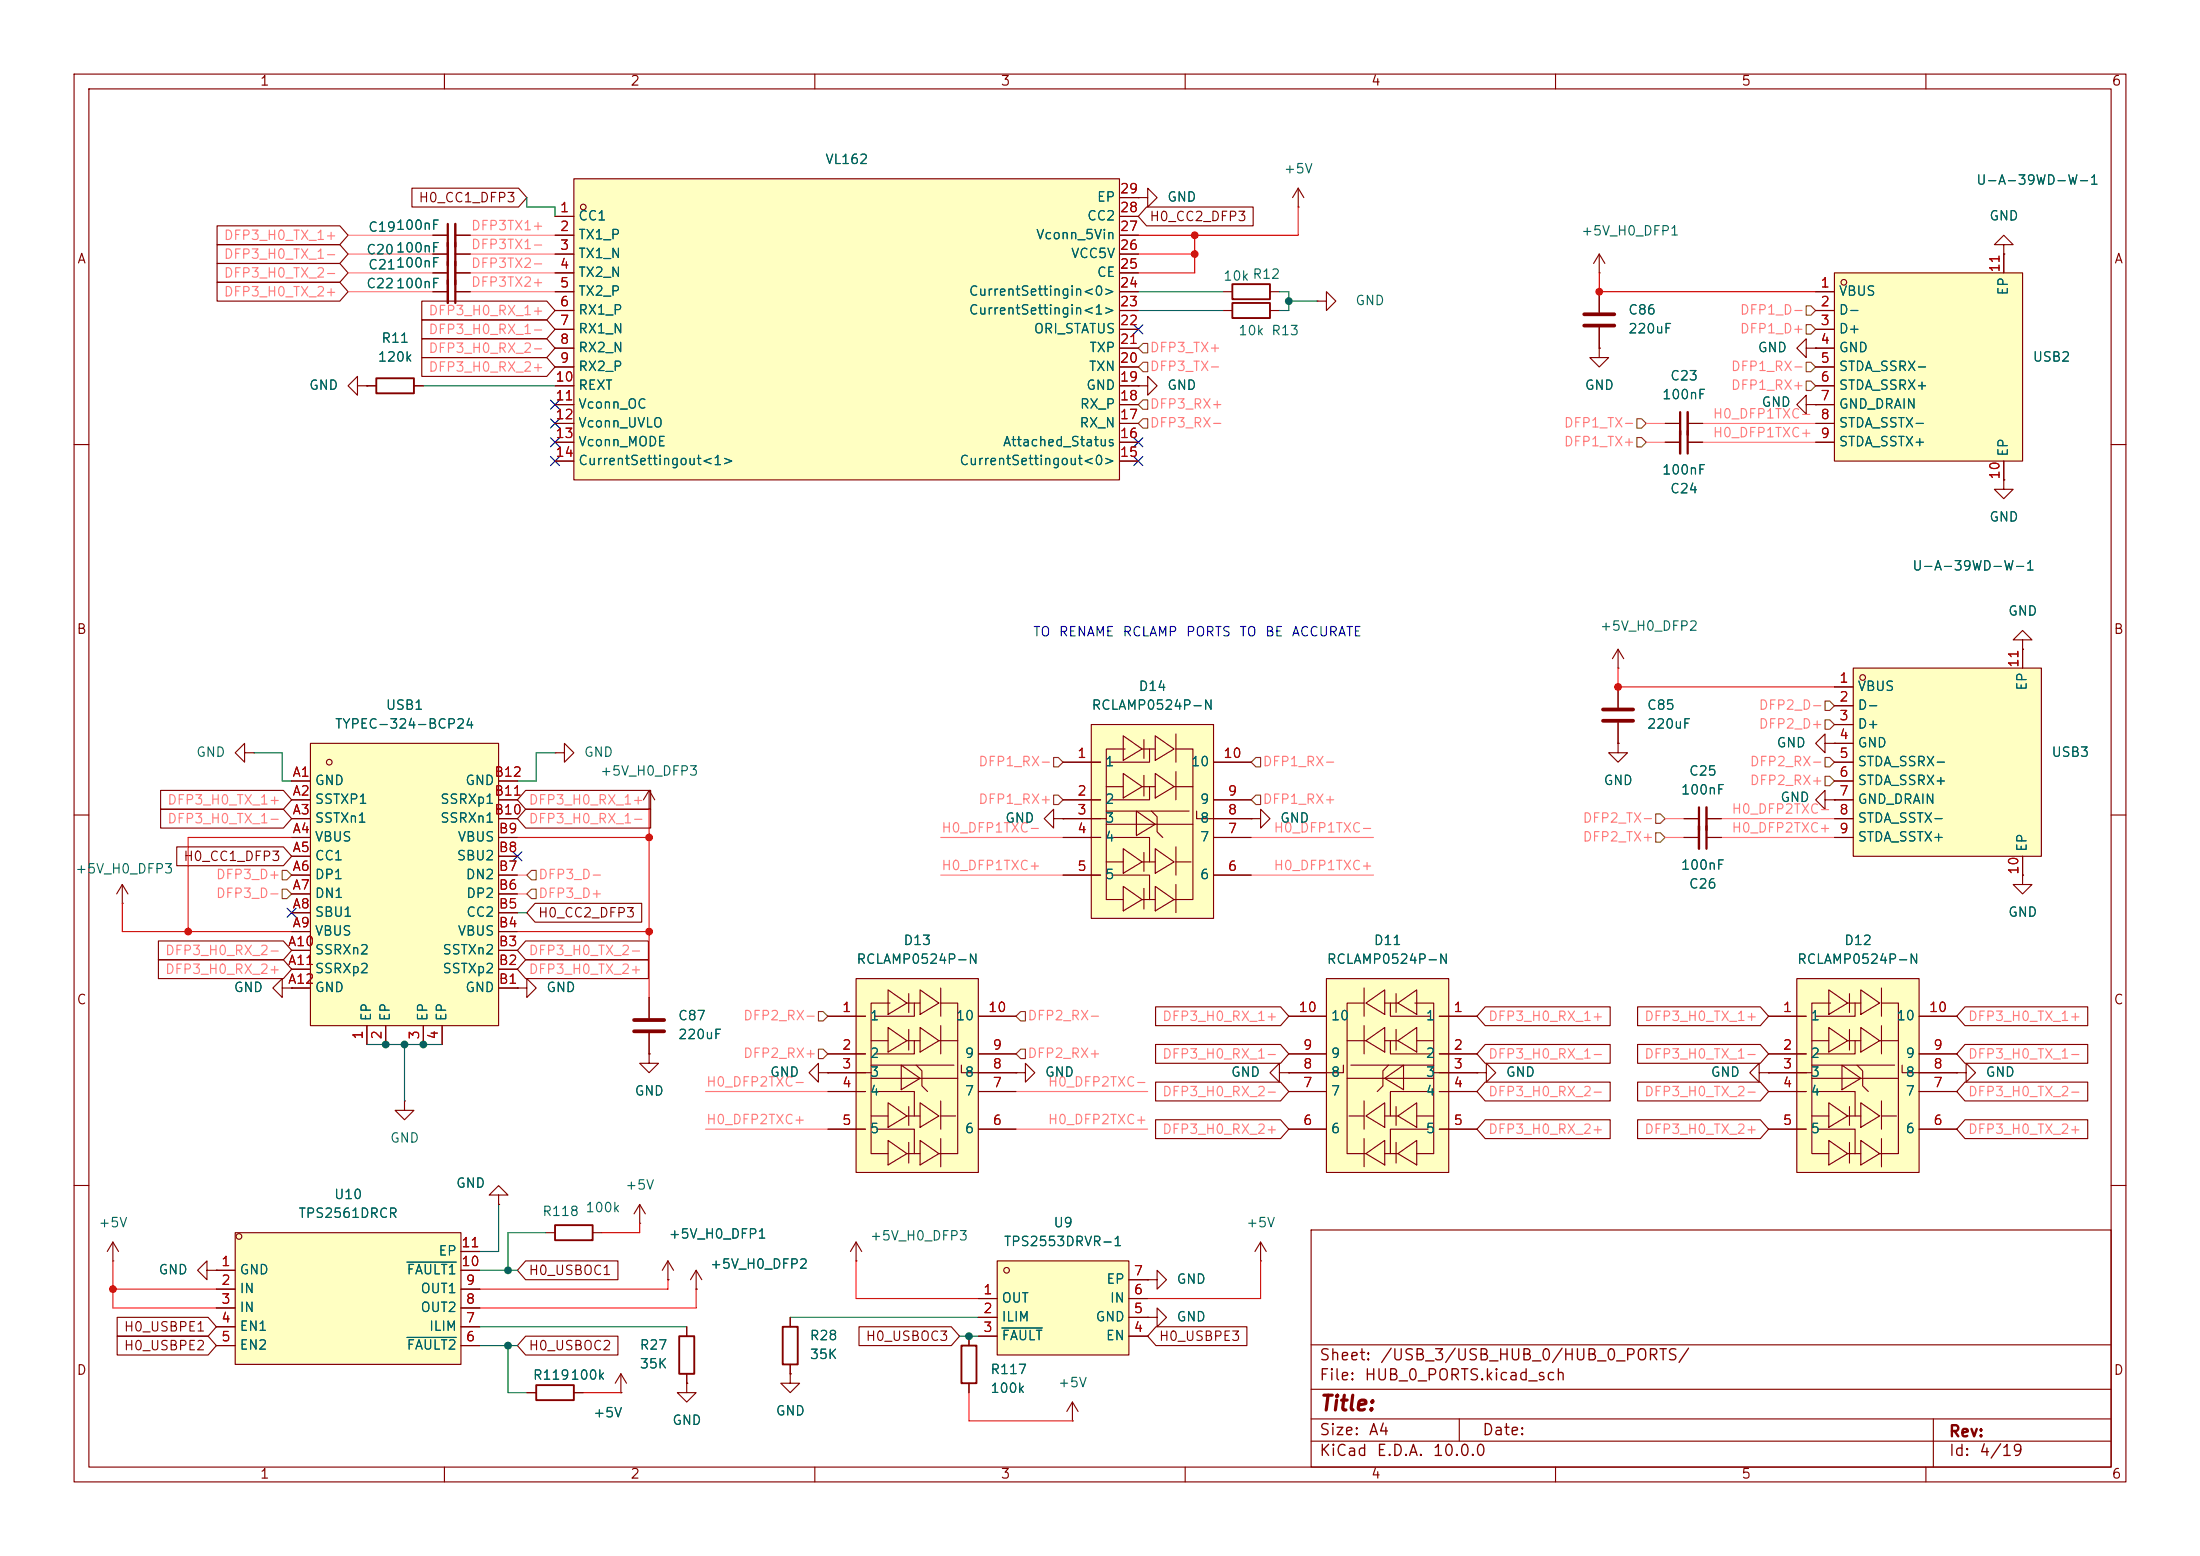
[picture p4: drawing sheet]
<svg xmlns="http://www.w3.org/2000/svg" width="297mm" height="210mm" viewBox="0 0 297 210" stroke-linecap="round" stroke-linejoin="round" font-family="sans-serif">
<g fill="none" stroke="#840000" stroke-width=".15">
<path d="M10 10h277v190h-277zM12 12h273v186h-273zM60 10v2M110 10v2M160 10v2M210 10v2M260 10v2M165.1 41.9h1.3M171.4 41.9h1.3M10 60h2M285 60h2M10 110h2"/>
<path d="M285 110h2M10 160h2M177 166h108v32h-108zM285 160h2M60 198v2M110 198v2M130.8 180.3v1.3M130.8 186.7v1.3M160 198v2M177 194.5h108M177 191.5h108M177 187.5h108"/>
<path d="M177 181.5h108M197 191.5v3M210 198v2M260 198v2M261 191.5v6.5"/>
</g>
<path d="M166.4 40.9h5v2h-5zM129.8 181.6h2v5.1h-2z" fill="none" stroke="#840000" stroke-width=".25"/>
<path d="M134.6 170.2h17.8v12.7h-17.8z" fill="#ffffc2"/>
<g fill="none" stroke="#840000" stroke-width=".15">
<path d="M175.3 27.9h.1M175.3 25.4l-.8 1.3M175.3 25.4l.7 1.3M175.3 25.4v2.5M177.8 40.6h1.3v-1.2l1.2 1.2-1.2 1.3v-1.3M177.8 40.6h.1M16.5 119.4l.8 1.3M16.5 119.4l-.8 1.3M16.5 119.4v2.5M246.4 108v-1.3l-1.3 1.3 1.3 1.2v-1.2h1.2M247.6 108h.1M273 118.1v1.3h1.3l-1.3 1.3-1.2-1.3h1.2"/>
<path d="M273 118.1h.1M16.5 121.9h.1M87.6 134.6v2.8M87.6 139.4v2.8M87.6 142.2v1.3h1.3l-1.3 1.3-1.2-1.3h1.2M87.6 142.2h.1M110.5 144.8v-1.3l-1.3 1.3 1.3 1.3v-1.3h1.3M111.8 144.8h.1M67.3 161.3h1.3l-1.3-1.3-1.3 1.3h1.3v1.3M67.3 162.6h.1M132.1 175.3h2.5M132.1 177.8h2.5"/>
<path d="M134.6 170.2h17.8v12.7h-17.8zM152.4 175.3h2.5M152.4 177.8h2.5M152.4 172.7h2.5M132.1 180.3h2.5M144.8 191.8h.1M144.8 189.2l-.8 1.3M144.8 189.2l.7 1.3M144.8 189.2v2.6M152.4 180.3h2.5"/>
<circle cx="135.9" cy="171.5" r=".38"/>
</g>
<path d="M135.3 179.2h5.4" fill="none" stroke="#006464" stroke-width=".15"/>
<path d="M85.6 137.7h4.1M85.6 139.2h4.1" fill="none" stroke="#840000" stroke-width=".51"/>
<path d="M41.9 100.3h25.4v38.1h-25.4z" fill="#ffffc2"/>
<g fill="none" stroke="#840000" stroke-width=".15">
<path d="M215.9 36.8h.1M215.9 34.3v2.5M215.9 39.4v2.8M215.9 34.3l-.8 1.3M215.9 34.3l.8 1.3M215.9 44.2v2.8M224.8 59.7h2M227.8 59.7h2.1M243.8 47v-1.3l-1.2 1.3 1.2 1.3v-1.3h1.3M245.1 47h.1M218.4 90.2h.1M218.4 87.6v2.6"/>
<path d="M218.4 92.7v2.8M218.4 97.5v2.8M218.4 87.6l-.7 1.3M218.4 87.6l.8 1.3M39.4 105.4h2.5M39.4 108h2.5M39.4 110.5h2.5M39.4 113h2.5M39.4 115.6h2.5M39.4 118.1h2.5M41.9 100.3h25.4v38.1h-25.4zM67.3 105.4h2.5"/>
<path d="M67.3 108h2.5M67.3 110.5h2.5M67.3 113h2.5M67.3 115.6h2.5M67.3 118.1h2.5M74.9 101.6h1.3v-1.3l1.3 1.3-1.3 1.3v-1.3M74.9 101.6h.1M87.6 109.2h.1M87.6 106.7l.8 1.3M87.6 106.7l-.7 1.3M87.6 106.7v2.5M142.2 110.5v-1.3l-1.2 1.3 1.2 1.3v-1.3h1.3"/>
<path d="M143.5 110.5h.1M168.9 110.5h1.3v-1.3l1.2 1.3-1.2 1.3v-1.3M168.9 110.5h.1M39.4 120.7h2.5M39.4 123.2h2.5M39.4 125.7h2.5M39.4 128.3h2.5M39.4 130.8h2.5M39.4 133.4h2.5M49.5 138.4v2.6M52.1 138.4v2.6M57.1 138.4v2.6"/>
<path d="M59.7 138.4v2.6M67.3 120.7h2.5M67.3 123.2h2.5M67.3 125.7h2.5M67.3 128.3h2.5M67.3 130.8h2.5M67.3 133.4h2.5M172.7 144.8v-1.3l-1.3 1.3 1.3 1.3v-1.3h1.3M174 144.8h.1"/>
<circle cx="44.5" cy="102.9" r=".38"/>
</g>
<path d="M213.9 42.4h4M213.9 43.9h4M216.4 95.8h4.1M216.4 97.3h4.1" fill="none" stroke="#840000" stroke-width=".51"/>
<path d="M227.8 58.2v3" fill="none" stroke="#840000" stroke-width=".3"/>
<path d="M226.8 58.2v3" fill="none" stroke="#840000" stroke-width=".33"/>
<g fill="#ffffc2">
<path d="M147.3 97.8h16.5v26.1h-16.5z"/>
<path d="M156 99.3l2.5 1.8-2.5 1.5z"/>
<path d="M151.6 99.3l2.6 1.8-2.6 1.5z"/>
<path d="M156 104.4l2.5 1.8-2.5 1.5z"/>
<path d="M151.6 104.4l2.6 1.8-2.6 1.5z"/>
<path d="M153.4 109.5l2.6 1.8-2.6 1.5z"/>
<path d="M156 114.6l2.5 1.7-2.5 1.6z"/>
<path d="M151.6 114.6l2.6 1.7-2.6 1.6z"/>
<path d="M156 119.6l2.5 1.8-2.5 1.5z"/>
<path d="M151.6 119.6l2.6 1.8-2.6 1.5z"/>
</g>
<g fill="none" stroke="#840000" stroke-width=".15">
<path d="M215.9 47v1.3h1.3l-1.3 1.2-1.3-1.2h1.3M215.9 47h.1M224.8 57.2h2M227.8 57.2h2.1M147.3 97.8h16.5v26.1h-16.5zM151.6 99.3l2.6 1.8-2.6 1.5zM154.4 99.8v2.6M156 99.3l2.5 1.8-2.5 1.5zM158.7 99.1v3.8M143.5 110.5h5.8M143.5 102.9h5.1M143.5 108h5.1"/>
<path d="M143.5 113h5.1M143.5 118.1h5.1M149.3 106.2h2.3M149.3 109.5h11.2M149.3 111.3h11.7M149.3 116.3h2.3M149.9 113h5.3v3.3M150.1 118.1h5.1v3.3M151.6 104.4l2.6 1.8-2.6 1.5zM151.6 114.6l2.6 1.7-2.6 1.6zM151.6 119.6l2.6 1.8-2.6 1.5zM151.9 101.1h-2.6v20.3h2.3"/>
<path d="M153.4 109.5l2.6 1.8-2.6 1.5zM154.2 101.1h1.8M154.2 106.2h1.8M154.2 116.3h1.8M154.4 104.7v2.7M154.4 115.1v2.5M154.4 119.9v2.8M155.2 101.1v1.8h-5.3M155.2 106.2v1.8h-5.3M155.5 109.5l.7 .7v2.1l.8 .7M156 104.4l2.5 1.8-2.5 1.5zM156 114.6l2.5 1.7-2.5 1.6z"/>
<path d="M156 119.6l2.5 1.8-2.5 1.5zM158.5 106.2h2.5M158.7 101.1h2.3v20.3h-2.5M158.7 104.1v3.9M158.7 114.3v3.8M158.7 119.4v3.8M158.7 116.3h2.1M161.5 109.5v1h7.4M163.8 102.9h5.1M163.8 108h5.1M163.8 113h5.1M163.8 118.1h5.1"/>
<path d="M227.3 113h2.1M230.4 113h2M154.2 121.4h1.8M199.4 144.8h1.3v-1.3l1.2 1.3-1.2 1.3v-1.3M199.4 144.8h.1M115.6 170.2h.1M115.6 167.6l-.8 1.3M115.6 167.6l.7 1.3M115.6 167.6v2.6M154.9 177.8h1.3v-1.3l1.3 1.3-1.3 1.3v-1.3M154.9 177.8h.1M170.2 170.2h.1"/>
<path d="M170.2 167.6l-.8 1.3M170.2 167.6l.7 1.3M170.2 167.6v2.6"/>
</g>
<path d="M226.8 55.6v3.1M230.4 111.5v3.1" fill="none" stroke="#840000" stroke-width=".3"/>
<path d="M227.8 55.6v3.1M229.4 111.5v3.1" fill="none" stroke="#840000" stroke-width=".33"/>
<g fill="#ffffc2">
<path d="M179.1 132.1h16.5v26.1h-16.5z"/>
<path d="M184.4 135.4l2.5-1.8v3.3z"/>
<path d="M188.7 135.4l2.6-1.8v3.3z"/>
<path d="M184.4 140.5l2.5-1.8v3.3z"/>
<path d="M188.7 140.5l2.6-1.8v3.3z"/>
<path d="M186.9 145.5l2.6-1.7v3.3z"/>
<path d="M184.4 150.6l2.5-1.8v3.4z"/>
<path d="M188.7 150.6l2.6-1.8v3.4z"/>
<path d="M184.4 155.7l2.5-1.8v3.3z"/>
<path d="M188.7 155.7l2.6-1.8v3.3z"/>
</g>
<g fill="none" stroke="#840000" stroke-width=".15">
<path d="M174 137.2h5.1M179.1 132.1h16.5v26.1h-16.5zM184.1 135.4h-2.2v20.3h2.5M184.1 133.4v3.8M184.1 138.4v3.8M184.4 135.4l2.5-1.8v3.3zM186.9 135.4h1.8M187.7 135.4v1.8h5.3M188.5 134.1v2.6M188.5 138.9v2.8M188.7 135.4l2.6-1.8v3.3zM191 135.4h2.6v20.3h-2.3"/>
<path d="M194.3 137.2h5.1M137.2 144.8h1.2v-1.3l1.3 1.3-1.3 1.3v-1.3M137.2 144.8h.1M174 142.2h5.1M174 147.3h5.1M174 152.4h5.1M181.4 143.8v1h-7.4M181.9 140.5h2.5M181.9 145.5h11.7M182.1 150.6h2M182.4 143.8h11.2M184.1 148.6v3.8"/>
<path d="M184.1 153.7v3.8M184.4 140.5l2.5-1.8v3.3zM184.4 150.6l2.5-1.8v3.4zM184.4 155.7l2.5-1.8v3.3zM186.9 145.5l2.6-1.7v3.3zM186.9 140.5h1.8M186.9 150.6h1.8M186.9 155.7h1.8M187.4 143.8l-.7 .7v2.1l-.8 .7M187.7 140.5v1.7h5.3M188.5 149.4v2.5M188.5 154.2v2.8"/>
<path d="M188.7 140.5l2.6-1.8v3.3zM188.7 150.6l2.6-1.8v3.4zM188.7 155.7l2.6-1.8v3.3zM191.3 140.5h2.3M191.3 150.6h2.3M192.8 152.4h-5.1v3.3M193 147.3h-5.3v3.3M193.6 144.8h5.8M194.3 142.2h5.1M194.3 147.3h5.1M194.3 152.4h5.1"/>
</g>
<g fill="#ffffc2">
<path d="M115.6 132.1h16.5v26.1h-16.5z"/>
<path d="M124.2 133.6l2.5 1.8-2.5 1.5z"/>
<path d="M119.9 133.6l2.5 1.8-2.5 1.5z"/>
<path d="M124.2 138.7l2.5 1.8-2.5 1.5z"/>
<path d="M119.9 138.7l2.5 1.8-2.5 1.5z"/>
<path d="M121.7 143.8l2.5 1.7-2.5 1.6z"/>
<path d="M124.2 148.8l2.5 1.8-2.5 1.6z"/>
<path d="M119.9 148.8l2.5 1.8-2.5 1.6z"/>
<path d="M124.2 153.9l2.5 1.8-2.5 1.5z"/>
<path d="M119.9 153.9l2.5 1.8-2.5 1.5z"/>
</g>
<g fill="none" stroke="#840000" stroke-width=".15">
<path d="M270.5 64.8v1.2h1.3l-1.3 1.3-1.3-1.3h1.3M270.5 64.8h.1M111.8 137.2h5M115.6 132.1h16.5v26.1h-16.5zM119.9 133.6l2.5 1.8-2.5 1.5zM119.9 138.7l2.5 1.8-2.5 1.5zM120.1 135.4h-2.5v20.3h2.3M122.4 135.4h1.8M122.7 134.1v2.6M122.7 138.9v2.8M123.4 135.4v1.8h-5.3M124.2 133.6l2.5 1.8-2.5 1.5z"/>
<path d="M124.2 138.7l2.5 1.8-2.5 1.5zM127 135.4h2.3v20.3h-2.6M127 133.4v3.8M127 138.4v3.8M132.1 137.2h5.1M111.8 144.8h5.8M111.8 142.2h5M111.8 147.3h5M111.8 152.4h5M117.6 140.5h2.3M117.6 143.8h11.2M117.6 145.5h11.7"/>
<path d="M117.6 150.6h2.3M118.1 147.3h5.3v3.3M118.4 152.4h5v3.3M119.9 148.8l2.5 1.8-2.5 1.6zM119.9 153.9l2.5 1.8-2.5 1.5zM121.7 143.8l2.5 1.7-2.5 1.6zM122.4 140.5h1.8M122.4 150.6h1.8M122.4 155.7h1.8M122.7 149.4v2.5M122.7 154.2v2.8M123.4 140.5v1.7h-5.3"/>
<path d="M123.7 143.8l.8 .7v2.1l.7 .7M124.2 148.8l2.5 1.8-2.5 1.6zM124.2 153.9l2.5 1.8-2.5 1.5zM126.7 140.5h2.6M127 148.6v3.8M127 153.7v3.8M127 150.6h2M129.8 143.8v1h7.4M132.1 142.2h5.1M132.1 147.3h5.1M132.1 152.4h5.1M83.8 188h.1"/>
<path d="M83.8 185.4l-.7 1.3M83.8 185.4l.8 1.3M83.8 185.4v2.6"/>
</g>
<path d="M250.2 90.2h25.4v25.4h-25.4z" fill="#ffffc2"/>
<g fill="none" stroke="#840000" stroke-width=".15">
<path d="M270.5 33h1.3l-1.3-1.2-1.3 1.2h1.3v1.3M270.5 34.3h.1M243.8 54.6v-1.3l-1.2 1.3 1.2 1.3v-1.3h1.3M245.1 54.6h.1M247.6 92.7h2.6M247.6 95.3h2.6M247.6 97.8h2.6M250.2 90.2h25.4v25.4h-25.4zM273 86.4h1.3l-1.3-1.3-1.2 1.3h1.2v1.2M273 87.6h.1M273 87.6v2.6M247.6 100.3h2.6"/>
<path d="M247.6 102.9h2.6M247.6 105.4h2.6M247.6 108h2.6M247.6 110.5h2.6M247.6 113h2.6M273 115.6v2.5M106.7 177.8v1.3M92.7 186.7v1.3h-1.3l1.3 1.2 1.3-1.2h-1.3M92.7 186.7h.1M106.7 185.4v1.3h1.2l-1.2 1.3-1.3-1.3h1.3M106.7 185.4h.1M106.7 184.2v1.2"/>
<circle cx="251.5" cy="91.4" r=".38"/>
</g>
<path d="M105.7 179.1h2v5.1h-2z" fill="none" stroke="#840000" stroke-width=".25"/>
<path d="M247.6 36.8h25.4v25.4h-25.4z" fill="#ffffc2"/>
<g fill="none" stroke="#840000" stroke-width=".15">
<path d="M245.1 39.4h2.5M247.6 36.8h25.4v25.4h-25.4zM270.5 34.3v2.5M245.1 41.9h2.5M245.1 44.5h2.5M245.1 47h2.5M245.1 49.5h2.5M245.1 52.1h2.5M245.1 54.6h2.5M245.1 57.2h2.5M245.1 59.7h2.5M270.5 62.2v2.6"/>
<path d="M218.4 100.3v1.3h1.3l-1.3 1.3-1.2-1.3h1.2M218.4 100.3h.1M227.3 110.5h2.1M230.4 110.5h2M69.8 133.4h1.3v-1.3l1.3 1.3-1.3 1.2v-1.2M69.8 133.4h.1M71.1 188h1.3M77.5 188h1.2"/>
<circle cx="248.9" cy="38.1" r=".38"/>
</g>
<path d="M72.4 186.9h5.1v2.1h-5.1z" fill="none" stroke="#840000" stroke-width=".25"/>
<path d="M229.4 109v3" fill="none" stroke="#840000" stroke-width=".3"/>
<path d="M230.4 109v3" fill="none" stroke="#840000" stroke-width=".33"/>
<g fill="#ffffc2">
<path d="M242.6 132.1h16.5v26.1h-16.5z"/>
<path d="M251.2 133.6l2.6 1.8-2.6 1.5z"/>
<path d="M246.9 133.6l2.5 1.8-2.5 1.5z"/>
<path d="M251.2 138.7l2.6 1.8-2.6 1.5z"/>
<path d="M246.9 138.7l2.5 1.8-2.5 1.5z"/>
<path d="M248.7 143.8l2.5 1.7-2.5 1.6z"/>
<path d="M251.2 148.8l2.6 1.8-2.6 1.6z"/>
<path d="M246.9 148.8l2.5 1.8-2.5 1.6z"/>
<path d="M251.2 153.9l2.6 1.8-2.6 1.5z"/>
<path d="M246.9 153.9l2.5 1.8-2.5 1.5z"/>
</g>
<g fill="none" stroke="#840000" stroke-width=".15">
<path d="M58.4 36.8h2.1M61.5 36.8h2M165.1 39.4h1.3M171.4 39.4h1.3M48.3 52.1v-1.3l-1.3 1.3 1.3 1.2v-1.2h1.2M49.5 52.1h.1M49.5 52.1h1.3M55.9 52.1h1.2M246.4 100.3v-1.2l-1.3 1.2 1.3 1.3v-1.3h1.2M247.6 100.3h.1M238.8 137.2h5M242.6 132.1h16.5v26.1h-16.5z"/>
<path d="M246.9 133.6l2.5 1.8-2.5 1.5zM246.9 138.7l2.5 1.8-2.5 1.5zM247.1 135.4h-2.5v20.3h2.3M249.4 135.4h1.8M249.7 134.1v2.6M249.7 138.9v2.8M250.4 135.4v1.8h-5.3M251.2 133.6l2.6 1.8-2.6 1.5zM251.2 138.7l2.6 1.8-2.6 1.5zM254 135.4h2.3v20.3h-2.5M254 133.4v3.8M254 138.4v3.8"/>
<path d="M259.1 137.2h5.1M237.5 144.8v-1.3l-1.3 1.3 1.3 1.3v-1.3h1.3M238.8 144.8h.1M238.8 144.8h5.8M238.8 142.2h5M238.8 147.3h5M238.8 152.4h5M244.6 140.5h2.3M244.6 143.8h11.2M244.6 145.5h11.7M244.6 150.6h2.3M245.1 147.3h5.3v3.3"/>
<path d="M245.4 152.4h5v3.3M246.9 148.8l2.5 1.8-2.5 1.6zM246.9 153.9l2.5 1.8-2.5 1.5zM248.7 143.8l2.5 1.7-2.5 1.6zM249.4 140.5h1.8M249.4 150.6h1.8M249.4 155.7h1.8M249.7 149.4v2.5M249.7 154.2v2.8M250.4 140.5v1.7h-5.3M250.7 143.8l.8 .7v2.1l.7 .7M251.2 148.8l2.6 1.8-2.6 1.6z"/>
<path d="M251.2 153.9l2.6 1.8-2.6 1.5zM253.8 140.5h2.5M254 148.6v3.8M254 153.7v3.8M254 150.6h2M256.8 143.8v1h7.4M259.1 142.2h5.1M259.1 147.3h5.1M259.1 152.4h5.1M15.2 170.2h.1M15.2 167.6l-.7 1.3M15.2 167.6l.8 1.3"/>
<path d="M15.2 167.6v2.6M154.9 172.7h1.3v-1.2l1.3 1.2-1.3 1.3v-1.3M154.9 172.7h.1"/>
</g>
<path d="M166.4 38.4h5v2h-5zM50.8 51.1h5.1v2h-5.1z" fill="none" stroke="#840000" stroke-width=".25"/>
<path d="M60.5 35.3v3.1" fill="none" stroke="#840000" stroke-width=".3"/>
<path d="M61.5 35.3v3.1" fill="none" stroke="#840000" stroke-width=".33"/>
<path d="M31.7 166.4h30.5v17.8h-30.5z" fill="#ffffc2"/>
<g fill="none" stroke="#840000" stroke-width=".15">
<path d="M153.7 26.7h1.2v-1.3l1.3 1.3-1.3 1.2v-1.2M153.7 26.7h.1M29.2 171.5h2.5M29.2 174h2.5M29.2 176.5h2.5M29.2 179.1h2.5M31.7 166.4h30.5v17.8h-30.5zM62.2 171.5h2.6M62.2 174h2.6M62.2 176.5h2.6M62.2 179.1h2.6M62.2 168.9h2.6"/>
<path d="M29.2 181.6h2.5M62.2 181.6h2.6"/>
<circle cx="32.3" cy="166.9" r=".38"/>
</g>
<path d="M54.9 170.3h6.7M54.9 180.5h6.7" fill="none" stroke="#006464" stroke-width=".15"/>
<path d="M77.5 24.1h73.6v40.7h-73.6z" fill="#ffffc2"/>
<g fill="none" stroke="#840000" stroke-width=".15">
<path d="M29.3 38.1h16.6l1.1 1.3-1.1 1.2h-16.6zM29.3 35.6h16.6l1.1 1.2-1.1 1.3h-16.6zM29.3 30.5h16.6l1.1 1.3-1.1 1.2h-16.6zM29.3 33h16.6l1.1 1.3-1.1 1.3h-16.6zM55.6 25.4h14.4l1.1 1.3-1.1 1.2h-14.4zM58.4 31.8h2.1M58.4 34.3h2.1M58.4 36.8h2.1M58.4 39.4h2.1M61.5 31.8h2M61.5 34.3h2M61.5 36.8h2"/>
<path d="M61.5 39.4h2M74.9 29.2h2.6M74.9 31.8h2.6M74.9 34.3h2.6M74.9 36.8h2.6M74.9 39.4h2.6M77.5 24.1h73.6v40.7h-73.6zM151.1 29.2h2.6M151.1 31.8h2.6M151.1 34.3h2.6M151.1 36.8h2.6M151.1 39.4h2.6"/>
<path d="M151.1 26.7h2.6M153.7 26.7h.1M154.8 27.9h14.4v2.6h-14.4l-1.1-1.3zM215.9 39.4v2.8M245.1 39.4h2.5M270.5 34.3h.1M270.5 34.3v2.5M49.5 52.1h.1M49.5 52.1h1.3M55.9 52.1h1.2M56.9 48.3h16.9l1.1 1.2-1.1 1.3h-16.9zM56.9 45.7h16.9l1.1 1.3-1.1 1.3h-16.9z"/>
<path d="M56.9 40.6h16.9l1.1 1.3-1.1 1.3h-16.9zM56.9 43.2h16.9l1.1 1.3-1.1 1.2h-16.9zM74.9 41.9h2.6M74.9 44.5h2.6M74.9 47h2.6M74.9 49.5h2.6M74.9 52.1h2.6M74.9 54.6h2.6M74.9 57.2h2.6M74.9 59.7h2.6M151.1 41.9h2.6M151.1 44.5h2.6"/>
<path d="M151.1 47h2.6M151.1 49.5h2.6M151.1 52.1h2.6M151.1 54.6h2.6M151.1 57.2h2.6M151.1 59.7h2.6M153.7 52.1h1.2v-1.3l1.3 1.3-1.3 1.2v-1.2M153.7 52.1h.1M215.9 47h.1M215.9 44.2v2.8M224.8 57.2h2M224.8 59.7h2"/>
<path d="M227.8 57.2h2.1M227.8 59.7h2.1M245.1 47h.1M245.1 54.6h.1M245.1 41.9h2.5M245.1 44.5h2.5M245.1 47h2.5M245.1 49.5h2.5M245.1 52.1h2.5M245.1 54.6h2.5M245.1 57.2h2.5M245.1 59.7h2.5"/>
<path d="M74.9 62.2h2.6M151.1 62.2h2.6M270.5 64.8h.1M270.5 62.2v2.6M218.4 92.7v2.8M218.4 97.5v2.8M247.6 92.7h2.6M247.6 95.3h2.6M247.6 97.8h2.6M273 87.6h.1M273 87.6v2.6M21.7 106.7h16.6l1.1 1.3-1.1 1.2h-16.6z"/>
<path d="M21.7 109.2h16.6l1.1 1.3-1.1 1.3h-16.6zM23.9 114.3h14.4l1.1 1.3-1.1 1.2h-14.4zM33 101.6v-1.3l-1.3 1.3 1.3 1.3v-1.3h1.3M34.3 101.6h.1M39.4 105.4h2.5M39.4 108h2.5M39.4 110.5h2.5M39.4 113h2.5M39.4 118.1h2.5M39.4 115.6h2.5M67.3 105.4h2.5M67.3 108h2.5"/>
<path d="M67.3 110.5h2.5M67.3 113h2.5M67.3 118.1h2.5M67.3 115.6h2.5M71 109.2h16.8v2.6h-16.8l-1.2-1.3zM71 106.7h16.8v2.5h-16.8l-1.2-1.2zM143.5 110.5h.1M143.5 102.9h5.1M143.5 108h5.1M143.5 110.5h5.1M143.5 113h5.1M143.5 118.1h5.1"/>
<path d="M163.8 102.9h5.1M163.8 108h5.1M163.8 110.5h5.1M163.8 113h5.1M163.8 118.1h5.1M168.9 110.5h.1M218.4 100.3h.1M227.3 110.5h2.1M227.3 113h2.1M230.4 110.5h2M230.4 113h2M247.6 108h.1"/>
<path d="M247.6 100.3h.1M247.6 100.3h2.6M247.6 102.9h2.6M247.6 105.4h2.6M247.6 108h2.6M247.6 110.5h2.6M247.6 113h2.6M273 118.1h.1M273 115.6v2.5M21.4 127h16.9l1.1 1.3-1.1 1.2h-16.9zM21.4 129.5h16.9l1.1 1.3-1.1 1.3h-16.9zM38.1 133.4v-1.3l-1.3 1.3 1.3 1.2v-1.2h1.3"/>
<path d="M39.4 133.4h.1M39.4 120.7h2.5M39.4 123.2h2.5M39.4 125.7h2.5M39.4 128.3h2.5M39.4 130.8h2.5M39.4 133.4h2.5M49.5 138.4v2.6M52.1 138.4v2.6M57.1 138.4v2.6M59.7 138.4v2.6M67.3 120.7h2.5"/>
<path d="M67.3 123.2h2.5M67.3 125.7h2.5M67.3 128.3h2.5M67.3 130.8h2.5M67.3 133.4h2.5M69.8 133.4h.1M71 127h16.5v2.5h-16.5l-1.2-1.2zM71 129.5h16.5v2.6h-16.5l-1.2-1.3zM72.2 121.9h14.4v2.6h-14.4l-1.1-1.3zM87.6 134.6v2.8M87.6 139.4v2.8M111.8 137.2h5"/>
<path d="M132.1 137.2h5.1M156 135.9h16.9l1.1 1.3-1.1 1.2h-16.9zM174 137.2h5.1M194.3 137.2h5.1M200.5 135.9h16.9v2.5h-16.9l-1.1-1.2zM221.1 135.9h16.5l1.2 1.3-1.2 1.2h-16.5zM238.8 137.2h5M259.1 137.2h5.1M265.3 135.9h16.5v2.5h-16.5l-1.1-1.2zM54.6 148.6v1.3h1.3l-1.3 1.2-1.3-1.2h1.3M54.6 148.6h.1M87.6 142.2h.1"/>
<path d="M111.8 144.8h.1M111.8 142.2h5M111.8 144.8h5M111.8 147.3h5M111.8 152.4h5M132.1 142.2h5.1M132.1 144.8h5.1M132.1 147.3h5.1M132.1 152.4h5.1M137.2 144.8h.1M156 146h16.9l1.1 1.3-1.1 1.3h-16.9zM156 141h16.9l1.1 1.2-1.1 1.3h-16.9z"/>
<path d="M156 151.1h16.9l1.1 1.3-1.1 1.3h-16.9zM174 144.8h.1M174 142.2h5.1M174 144.8h5.1M174 147.3h5.1M174 152.4h5.1M194.3 142.2h5.1M194.3 144.8h5.1M194.3 147.3h5.1M194.3 152.4h5.1M199.4 144.8h.1M200.5 141h16.9v2.5h-16.9l-1.1-1.3z"/>
<path d="M200.5 151.1h16.9v2.6h-16.9l-1.1-1.3zM200.5 146h16.9v2.6h-16.9l-1.1-1.3zM221.1 146h16.5l1.2 1.3-1.2 1.3h-16.5zM221.1 151.1h16.5l1.2 1.3-1.2 1.3h-16.5zM221.1 141h16.5l1.2 1.2-1.2 1.3h-16.5zM238.8 144.8h.1M238.8 142.2h5M238.8 144.8h5M238.8 147.3h5M238.8 152.4h5M259.1 142.2h5.1M259.1 144.8h5.1"/>
<path d="M259.1 147.3h5.1M259.1 152.4h5.1M264.2 144.8h1.2v-1.3l1.3 1.3-1.3 1.3v-1.3M264.2 144.8h.1M265.3 141h16.5v2.5h-16.5l-1.1-1.3zM265.3 151.1h16.5v2.6h-16.5l-1.1-1.3zM265.3 146h16.5v2.6h-16.5l-1.1-1.3zM15.8 177.8h12.3l1.1 1.3-1.1 1.2h-12.3zM27.9 171.5v-1.3l-1.2 1.3 1.2 1.2v-1.2h1.3M29.2 171.5h.1M29.2 171.5h2.5M29.2 174h2.5"/>
<path d="M29.2 176.5h2.5M29.2 179.1h2.5M62.2 171.5h2.6M62.2 174h2.6M62.2 176.5h2.6M62.2 179.1h2.6M62.2 168.9h2.6M67.3 162.6h.1M71 170.2h12.4v2.5h-12.4l-1.2-1.2zM73.7 166.4h1.2M80 166.4h1.3M86.4 165.1h.1"/>
<path d="M86.4 162.6l-.8 1.2M86.4 162.6l.7 1.2M86.4 162.6v2.5M90.2 172.7h.1M90.2 170.2l-.8 1.3M90.2 170.2l.7 1.3M90.2 170.2v2.5M92.7 179.1v1.2M94 174h.1M94 171.5l-.8 1.2M94 171.5l.7 1.2M94 171.5v2.5"/>
<path d="M106.7 177.8v1.3M116 179.1h12.4l1.1 1.2-1.1 1.3h-12.4zM132.1 175.3h2.5M132.1 177.8h2.5M152.4 175.3h2.5M152.4 177.8h2.5M152.4 172.7h2.5M154.9 172.7h.1M154.9 177.8h.1M156.1 179.1h12.2v2.5h-12.2l-1.2-1.3zM15.8 180.3h12.3l1.1 1.3-1.1 1.3h-12.3zM29.2 181.6h2.5"/>
<path d="M62.2 181.6h2.6M71 180.3h12.4v2.6h-12.4l-1.2-1.3zM71.1 188h1.3M77.5 188h1.2M83.8 188h.1M92.7 186.7h.1M92.7 185.4v1.3M106.7 185.4h.1M106.7 184.2v1.2M130.8 180.3v1.3M130.8 186.7v1.3M132.1 180.3h2.5"/>
<path d="M152.4 180.3h2.5"/>
<circle cx="78.7" cy="27.9" r=".38"/>
</g>
<path d="M60.5 30.2v3.1M61.5 32.8v3M61.5 37.8v3.1" fill="none" stroke="#840000" stroke-width=".3"/>
<path d="M60.5 32.8v3M60.5 37.8v3.1M61.5 30.2v3.1" fill="none" stroke="#840000" stroke-width=".33"/>
<path d="M74.9 165.4h5.1v2h-5.1zM91.7 180.3h2v5.1h-2z" fill="none" stroke="#840000" stroke-width=".25"/>
<g fill="none" stroke="#725600" stroke-width=".15">
<path d="M154.3 48.9h.6v1.3h-.6l-.6-.7zM154.3 56.5h.6v1.3h-.6l-.6-.6zM154.3 54h.6v1.2h-.6l-.6-.6zM154.3 46.4h.6v1.2h-.6l-.6-.6zM221 59.1h.6l.6 .6-.6 .6h-.6zM221 56.5h.6l.6 .7-.6 .6h-.6zM243.8 43.8h.7l.6 .7-.6 .6h-.7zM243.8 48.9h.7l.6 .6-.6 .7h-.7zM243.8 41.3h.7l.6 .6-.6 .6h-.7zM243.8 51.4h.7l.6 .7-.6 .6h-.7zM246.4 97.2h.6l.6 .6-.6 .6h-.6zM246.4 94.6h.6l.6 .7-.6 .6h-.6z"/>
<path d="M38.1 117.5h.6l.7 .6-.7 .6h-.6zM71.8 117.5h.6v1.2h-.6l-.7-.6zM142.2 102.2h.7l.6 .7-.6 .6h-.7zM142.2 107.3h.7l.6 .7-.6 .6h-.7zM169.5 107.3h.7v1.3h-.7l-.6-.6zM169.5 102.2h.7v1.3h-.7l-.6-.6zM223.5 112.4h.7l.6 .6-.6 .7h-.7zM223.5 109.9h.7l.6 .6-.6 .6h-.7zM246.4 104.8h.6l.6 .6-.6 .6h-.6zM246.4 102.2h.6l.6 .7-.6 .6h-.6zM38.1 120h.6l.7 .7-.7 .6h-.6zM71.8 120h.6v1.3h-.6l-.7-.6z"/>
<path d="M110.5 136.5h.6l.7 .7-.7 .6h-.6zM137.8 136.5h.6v1.3h-.6l-.6-.6zM110.5 141.6h.6l.7 .6-.7 .7h-.6zM137.8 141.6h.6v1.3h-.6l-.6-.7z"/>
</g>
<g fill="none" stroke="#009600" stroke-width=".15">
<path d="M71.1 26.7v1.2h3.8v1.3M153.7 39.4h11.4M172.7 39.4h1.3v2.5h-1.3M57.1 52.1h17.8M153.7 41.9h11.4M174 40.6h3.8M34.3 101.6h3.8v3.8h1.3M74.9 101.6h-2.5v3.8h-2.6M69.8 123.2h1.3M49.5 141h10.2M54.6 141v7.6M64.8 179.1h27.9"/>
<path d="M64.8 171.5h5M67.3 162.6v6.3h-2.5M73.7 166.4h-5.1v5.1M106.7 177.8h25.4M64.8 181.6h5M68.6 181.6v6.4h2.5M129.5 180.3h2.6"/>
</g>
<g fill="none" stroke="#ff7879" stroke-width=".15">
<path d="M47 36.8h11.4M47 31.8h11.4M47 34.3h11.4M47 39.4h11.4M63.5 36.8h11.4M63.5 31.8h11.4M63.5 34.3h11.4M63.5 39.4h11.4M222.2 59.7h2.6M222.2 57.2h2.6M229.9 59.7h15.2M229.9 57.2h15.2"/>
<path d="M69.8 118.1h1.3M127 118.1h16.5M127 113h16.5M168.9 118.1h16.5M168.9 113h16.5M224.8 110.5h2.5M224.8 113h2.5M232.4 110.5h15.2M232.4 113h15.2M69.8 120.7h1.3M95.2 147.3h16.6M95.2 152.4h16.6"/>
<path d="M137.2 147.3h17.7M137.2 152.4h17.7"/>
</g>
<g fill="none" stroke="#ff0f00" stroke-width=".15">
<path d="M153.7 34.3h7.6M161.3 31.8v5h-7.6M175.3 27.9v3.9h-21.6M215.9 36.8v2.6h29.2M218.4 90.2v2.5h29.2M39.4 113h-14v12.7M69.8 113h17.8M87.6 109.2v25.4M16.5 121.9v3.8h22.9M69.8 125.7h17.8M15.2 174h14M15.2 170.2v6.3h14"/>
<path d="M86.4 165.1v1.3h-5.1M90.2 172.7v1.3h-25.4M94 174v2.5h-29.2M115.6 170.2v5.1h16.5M170.2 170.2v5.1h-15.3M78.7 188h5.1M130.8 188v3.8h14"/>
</g>
<g fill="none" stroke="#000084" stroke-width=".15">
<path d="M74.3 54l1.2 1.2M74.3 59.1l1.2 1.2M74.3 56.5l1.2 1.3M75.5 54l-1.2 1.2M75.5 59.1l-1.2 1.2M75.5 56.5l-1.2 1.3M153.1 59.1l1.2 1.2M153.1 43.8l1.2 1.3M154.3 59.1l-1.2 1.2M154.3 43.8l-1.2 1.3M74.3 61.6l1.2 1.2M75.5 61.6l-1.2 1.2"/>
<path d="M153.1 61.6l1.2 1.2M154.3 61.6l-1.2 1.2M69.2 115l1.3 1.2M70.5 115l-1.3 1.2M38.8 122.6l1.2 1.2M40 122.6l-1.2 1.2"/>
</g>
<path d="M54.9 170.3h6.7M135.3 179.2h5.4M54.9 180.5h6.7" fill="none" stroke="#006464" stroke-width=".15"/>
<g fill="#ff0f00" stroke="#ff0f00" stroke-width=".14">
<circle cx="215.9" cy="39.4" r=".46"/>
<circle cx="218.4" cy="92.7" r=".46"/>
<circle cx="161.3" cy="34.3" r=".46"/>
<circle cx="161.3" cy="31.8" r=".46"/>
<circle cx="25.4" cy="125.7" r=".46"/>
<circle cx="15.2" cy="174" r=".46"/>
<circle cx="87.6" cy="113" r=".46"/>
<circle cx="87.6" cy="125.7" r=".46"/>
</g>
<g fill="#009600" stroke="#009600" stroke-width=".14">
<circle cx="174" cy="40.6" r=".46"/>
<circle cx="130.8" cy="180.3" r=".46"/>
<circle cx="52.1" cy="141" r=".46"/>
<circle cx="54.6" cy="141" r=".46"/>
<circle cx="57.1" cy="141" r=".46"/>
<circle cx="68.6" cy="181.6" r=".46"/>
<circle cx="68.6" cy="171.5" r=".46"/>
</g>
<text font-size="2" fill="#840000" x="178" y="190.9">Title:</text>
<g font-size="1.5" fill="#840000">
<text x="178" y="184">Sheet:</text>
<text x="186.2" y="184">/USB_3/USB_HUB_0/HUB_0_PORTS/</text>
<text x="178" y="186.7">File:</text>
<text x="184.1" y="186.7">HUB_0_PORTS.kicad_sch</text>
<text x="178" y="196.9">KiCad</text>
<text x="178" y="194.1">Size:</text>
<text x="184.7" y="194.1">A4</text>
<text x="185.7" y="196.9">E.D.A.</text>
<text x="193.3" y="196.9">10.0.0</text>
<text x="200" y="194.1">Date:</text>
<text x="263" y="194.3">Rev:</text>
<text x="263" y="196.9">Id:</text>
<text x="267.1" y="196.9">4/19</text>
</g>
<g font-size="1.3" fill="#840000">
<text x="35" y="11.9">1</text>
<text x="85" y="11.9">2</text>
<text x="135" y="11.9">3</text>
<text x="185" y="11.9">4</text>
<text x="235" y="11.9">5</text>
<text x="285" y="11.9">6</text>
<text x="56.4" y="27.6">H0_CC1_DFP3</text>
<text x="10.3" y="35.9">A</text>
<text x="155.1" y="30.2">H0_CC2_DFP3</text>
<text x="285.3" y="35.9">A</text>
<text x="10.3" y="85.9">B</text>
<text x="285.3" y="85.9">B</text>
<text x="24.7" y="116.5">H0_CC1_DFP3</text>
<text x="72.5" y="124.1">H0_CC2_DFP3</text>
<text x="10.3" y="135.9">C</text>
<text x="285.3" y="135.9">C</text>
<text x="71.3" y="172.4">H0_USBOC1</text>
<text x="10.3" y="185.9">D</text>
<text x="16.6" y="182.6">H0_USBPE2</text>
<text x="16.6" y="180">H0_USBPE1</text>
<text x="71.3" y="182.6">H0_USBOC2</text>
<text x="116.8" y="181.3">H0_USBOC3</text>
<text x="156.4" y="181.3">H0_USBPE3</text>
<text x="285.3" y="185.9">D</text>
<text x="35" y="199.9">1</text>
<text x="85" y="199.9">2</text>
<text x="135" y="199.9">3</text>
<text x="185" y="199.9">4</text>
<text x="235" y="199.9">5</text>
<text x="285" y="199.9">6</text>
</g>
<g font-size="1.3" fill="#006464">
<text x="111.3" y="22.5">VL162</text>
<text x="173.2" y="23.7">+5V</text>
<text x="148" y="27.5">EP</text>
<text x="157.5" y="27.5">GND</text>
<text x="266.7" y="25.2">U-A-39WD-W-1</text>
<text x="49.4" y="34.6">C20</text>
<text x="49.6" y="31.6">C19100nF</text>
<text x="53.4" y="34.4">100nF</text>
<text x="78" y="30.1">CC1</text>
<text x="78" y="32.6">TX1_P</text>
<text x="78" y="35.2">TX1_N</text>
<text x="139.8" y="32.6">Vconn_5Vin</text>
<text x="144.5" y="35.2">VCC5V</text>
<text x="146.7" y="30.1">CC2</text>
<text x="213.4" y="32.1">+5V_H0_DFP1</text>
<text x="268.5" y="30.1">GND</text>
<text x="49.4" y="39.2">C22</text>
<text x="49.6" y="36.7">C21100nF</text>
<text x="53.4" y="39.2">100nF</text>
<text x="78" y="37.7">TX2_N</text>
<text x="78" y="40.2">TX2_P</text>
<text x="130.7" y="40.2">CurrentSettingin&lt;0&gt;</text>
<text x="148" y="37.7">CE</text>
<text x="165.1" y="38.2">10k R12</text>
<text x="182.9" y="41.5">GND</text>
<text x="248.2" y="40.2">VBUS</text>
<text x="271.4" y="40" transform="rotate(-90 271.4 40)">EP</text>
<text x="51.4" y="46.6">R11</text>
<text x="78" y="42.8">RX1_P</text>
<text x="78" y="45.3">RX1_N</text>
<text x="78" y="47.9">RX2_N</text>
<text x="130.7" y="42.8">CurrentSettingin&lt;1&gt;</text>
<text x="139.5" y="45.3">ORI_STATUS</text>
<text x="147" y="47.9">TXP</text>
<text x="167.1" y="45.6">10k</text>
<text x="171.5" y="45.6">R13</text>
<text x="219.7" y="45.3">220uF</text>
<text x="219.7" y="42.8">C86</text>
<text x="237.2" y="47.9">GND</text>
<text x="248.2" y="42.8">D-</text>
<text x="248.2" y="45.3">D+</text>
<text x="248.2" y="47.9">GND</text>
<text x="41.6" y="52.9">GND</text>
<text x="50.9" y="49.1">120k</text>
<text x="78" y="50.4">RX2_P</text>
<text x="78" y="52.9">REXT</text>
<text x="146.5" y="52.9">GND</text>
<text x="146.9" y="50.4">TXN</text>
<text x="157.5" y="52.9">GND</text>
<text x="213.9" y="52.9">GND</text>
<text x="225.4" y="51.7">C23</text>
<text x="248.2" y="50.4">STDA_SSRX-</text>
<text x="248.2" y="52.9">STDA_SSRX+</text>
<text x="274.3" y="49.1">USB2</text>
<text x="78" y="55.5">Vconn_OC</text>
<text x="78" y="58">Vconn_UVLO</text>
<text x="145.6" y="58">RX_N</text>
<text x="145.7" y="55.5">RX_P</text>
<text x="224.3" y="54.2">100nF</text>
<text x="237.7" y="55.2">GND</text>
<text x="248.2" y="55.5">GND_DRAIN</text>
<text x="248.2" y="58">STDA_SSTX-</text>
<text x="78" y="60.6">Vconn_MODE</text>
<text x="78" y="63.1">CurrentSettingout&lt;1&gt;</text>
<text x="129.4" y="63.1">CurrentSettingout&lt;0&gt;</text>
<text x="135.3" y="60.6">Attached_Status</text>
<text x="224.3" y="64.4">100nF</text>
<text x="248.2" y="60.6">STDA_SSTX+</text>
<text x="271.4" y="61.7" transform="rotate(-90 271.4 61.7)">EP</text>
<text x="225.4" y="66.9">C24</text>
<text x="268.5" y="70.7">GND</text>
<text x="258.1" y="77.3">U-A-39WD-W-1</text>
<text x="271" y="83.4">GND</text>
<text x="215.9" y="85.4">+5V_H0_DFP2</text>
<text x="153.6" y="93.6">D14</text>
<text x="250.7" y="93.6">VBUS</text>
<text x="273.9" y="93.3" transform="rotate(-90 273.9 93.3)">EP</text>
<text x="45.1" y="98.7">TYPEC-324-BCP24</text>
<text x="52" y="96.1">USB1</text>
<text x="147.3" y="96.1">RCLAMP0524P-N</text>
<text x="222.3" y="98.7">220uF</text>
<text x="222.3" y="96.1">C85</text>
<text x="239.8" y="101.2">GND</text>
<text x="250.7" y="96.1">D-</text>
<text x="250.7" y="98.7">D+</text>
<text x="250.7" y="101.2">GND</text>
<text x="26.4" y="102.5">GND</text>
<text x="42.4" y="106.3">GND</text>
<text x="62.7" y="106.3">GND</text>
<text x="78.7" y="102.5">GND</text>
<text x="80.9" y="105">+5V_H0_DFP3</text>
<text x="149.1" y="103.7">1</text>
<text x="160.7" y="103.7">10</text>
<text x="216.4" y="106.3">GND</text>
<text x="226.8" y="107.5">100nF</text>
<text x="227.9" y="105">C25</text>
<text x="250.7" y="103.7">STDA_SSRX-</text>
<text x="250.7" y="106.3">STDA_SSRX+</text>
<text x="276.9" y="102.5">USB3</text>
<text x="42.4" y="108.8">SSTXP1</text>
<text x="42.4" y="111.4">SSTXn1</text>
<text x="42.4" y="113.9">VBUS</text>
<text x="59.3" y="111.4">SSRXn1</text>
<text x="59.3" y="108.8">SSRXp1</text>
<text x="61.7" y="113.9">VBUS</text>
<text x="135.6" y="111.4">GND</text>
<text x="149.1" y="108.8">2</text>
<text x="149.1" y="111.4">3</text>
<text x="149.1" y="113.9">4</text>
<text x="161.9" y="113.9">7</text>
<text x="161.9" y="111.4">8</text>
<text x="161.9" y="108.8">9</text>
<text x="172.7" y="111.4">GND</text>
<text x="240.3" y="108.6">GND</text>
<text x="250.7" y="108.8">GND_DRAIN</text>
<text x="250.7" y="111.4">STDA_SSTX-</text>
<text x="250.7" y="113.9">STDA_SSTX+</text>
<text x="10.1" y="118.2">+5V_H0_DFP3</text>
<text x="42.4" y="116.4">CC1</text>
<text x="42.4" y="119">DP1</text>
<text x="61.6" y="116.4">SBU2</text>
<text x="62.8" y="119">DN2</text>
<text x="149.1" y="119">5</text>
<text x="161.9" y="119">6</text>
<text x="226.8" y="117.7">100nF</text>
<text x="273.9" y="115.1" transform="rotate(-90 273.9 115.1)">EP</text>
<text x="42.4" y="121.5">DN1</text>
<text x="42.4" y="124.1">SBU1</text>
<text x="62.8" y="124.1">CC2</text>
<text x="62.8" y="121.5">DP2</text>
<text x="227.9" y="120.2">C26</text>
<text x="271" y="124.1">GND</text>
<text x="42.4" y="126.6">VBUS</text>
<text x="42.4" y="129.1">SSRXn2</text>
<text x="42.4" y="131.7">SSRXp2</text>
<text x="59.6" y="131.7">SSTXp2</text>
<text x="59.6" y="129.1">SSTXn2</text>
<text x="61.7" y="126.6">VBUS</text>
<text x="115.5" y="130.4">RCLAMP0524P-N</text>
<text x="121.9" y="127.9">D13</text>
<text x="179" y="130.4">RCLAMP0524P-N</text>
<text x="185.4" y="127.9">D11</text>
<text x="242.5" y="130.4">RCLAMP0524P-N</text>
<text x="248.9" y="127.9">D12</text>
<text x="31.5" y="134.2">GND</text>
<text x="42.4" y="134.2">GND</text>
<text x="50.4" y="137.9" transform="rotate(-90 50.4 137.9)">EP</text>
<text x="52.9" y="137.9" transform="rotate(-90 52.9 137.9)">EP</text>
<text x="58" y="137.9" transform="rotate(-90 58 137.9)">EP</text>
<text x="60.6" y="137.9" transform="rotate(-90 60.6 137.9)">EP</text>
<text x="62.7" y="134.2">GND</text>
<text x="73.7" y="134.2">GND</text>
<text x="91.4" y="140.6">220uF</text>
<text x="91.4" y="138">C87</text>
<text x="117.3" y="138">1</text>
<text x="117.3" y="143.1">2</text>
<text x="128.9" y="138">10</text>
<text x="130.2" y="143.1">9</text>
<text x="179.6" y="143.1">9</text>
<text x="179.6" y="138">10</text>
<text x="192.4" y="138">1</text>
<text x="192.4" y="143.1">2</text>
<text x="244.3" y="138">1</text>
<text x="244.3" y="143.1">2</text>
<text x="255.9" y="138">10</text>
<text x="257.2" y="143.1">9</text>
<text x="85.6" y="148.2">GND</text>
<text x="103.9" y="145.6">GND</text>
<text x="117.3" y="145.6">3</text>
<text x="117.3" y="148.2">4</text>
<text x="130.2" y="148.2">7</text>
<text x="130.2" y="145.6">8</text>
<text x="141" y="145.6">GND</text>
<text x="166.1" y="145.6">GND</text>
<text x="179.6" y="148.2">7</text>
<text x="179.6" y="145.6">8</text>
<text x="192.4" y="145.6">3</text>
<text x="192.4" y="148.2">4</text>
<text x="203.2" y="145.6">GND</text>
<text x="230.9" y="145.6">GND</text>
<text x="244.3" y="145.6">3</text>
<text x="244.3" y="148.2">4</text>
<text x="257.2" y="148.2">7</text>
<text x="257.2" y="145.6">8</text>
<text x="268" y="145.6">GND</text>
<text x="52.6" y="154.5">GND</text>
<text x="117.3" y="153.3">5</text>
<text x="130.2" y="153.3">6</text>
<text x="179.6" y="153.3">6</text>
<text x="192.4" y="153.3">5</text>
<text x="244.3" y="153.3">5</text>
<text x="257.2" y="153.3">6</text>
<text x="61.5" y="160.6">GND</text>
<text x="84.3" y="160.9">+5V</text>
<text x="13.2" y="166">+5V</text>
<text x="40.2" y="164.7">TPS2561DRCR</text>
<text x="45" y="162.2">U10</text>
<text x="73.1" y="164.4">R118</text>
<text x="79" y="163.9">100k</text>
<text x="90.2" y="167.5">+5V_H0_DFP1</text>
<text x="117.4" y="167.7">+5V_H0_DFP3</text>
<text x="142.1" y="166">U9</text>
<text x="168.1" y="166">+5V</text>
<text x="21.3" y="172.3">GND</text>
<text x="32.3" y="172.3">GND</text>
<text x="54.8" y="172.3">FAULT1</text>
<text x="59.1" y="169.8">EP</text>
<text x="95.8" y="171.6">+5V_H0_DFP2</text>
<text x="135.4" y="168.5">TPS2553DRVR-1</text>
<text x="149.3" y="173.6">EP</text>
<text x="158.8" y="173.6">GND</text>
<text x="32.3" y="174.9">IN</text>
<text x="32.3" y="177.4">IN</text>
<text x="32.3" y="179.9">EN1</text>
<text x="56.7" y="177.4">OUT2</text>
<text x="56.7" y="174.9">OUT1</text>
<text x="57.8" y="179.9">ILIM</text>
<text x="135.1" y="176.1">OUT</text>
<text x="135.1" y="178.7">ILIM</text>
<text x="147.8" y="178.7">GND</text>
<text x="149.8" y="176.1">IN</text>
<text x="158.8" y="178.7">GND</text>
<text x="32.3" y="182.5">EN2</text>
<text x="54.8" y="182.5">FAULT2</text>
<text x="86.3" y="182.5">R27</text>
<text x="86.3" y="185">35K</text>
<text x="109.2" y="181.2">R28</text>
<text x="109.2" y="183.7">35K</text>
<text x="133.6" y="185.8">R117</text>
<text x="135.1" y="181.2">FAULT</text>
<text x="149.2" y="181.2">EN</text>
<text x="71.9" y="186.5">R119100k</text>
<text x="80" y="191.6">+5V</text>
<text x="104.6" y="191.4">GND</text>
<text x="133.6" y="188.3">100k</text>
<text x="142.7" y="187.6">+5V</text>
<text x="90.7" y="192.6">GND</text>
</g>
<g font-size="1.3" fill="#a90000">
<text x="75.5" y="29">1</text>
<text x="151.1" y="29">28</text>
<text x="151.1" y="26.4">29</text>
<text x="75.5" y="31.5">2</text>
<text x="75.5" y="34">3</text>
<text x="151.1" y="34">26</text>
<text x="151.1" y="31.5">27</text>
<text x="75.5" y="36.6">4</text>
<text x="75.5" y="39.1">5</text>
<text x="75.5" y="41.7">6</text>
<text x="151.1" y="41.7">23</text>
<text x="151.1" y="39.1">24</text>
<text x="151.1" y="36.6">25</text>
<text x="245.7" y="39.1">1</text>
<text x="245.7" y="41.7">2</text>
<text x="270.3" y="36.9" transform="rotate(-90 270.3 36.9)">11</text>
<text x="75.5" y="44.2">7</text>
<text x="75.5" y="46.7">8</text>
<text x="151.1" y="46.7">21</text>
<text x="151.1" y="44.2">22</text>
<text x="245.7" y="44.2">3</text>
<text x="245.7" y="46.7">4</text>
<text x="74.9" y="51.8">10</text>
<text x="75.5" y="49.3">9</text>
<text x="151.1" y="51.8">19</text>
<text x="151.1" y="49.3">20</text>
<text x="245.7" y="49.3">5</text>
<text x="245.7" y="51.8">6</text>
<text x="74.9" y="54.4">11</text>
<text x="74.9" y="56.9">12</text>
<text x="74.9" y="59.4">13</text>
<text x="151.1" y="59.4">16</text>
<text x="151.1" y="56.9">17</text>
<text x="151.1" y="54.4">18</text>
<text x="245.7" y="54.4">7</text>
<text x="245.7" y="56.9">8</text>
<text x="245.7" y="59.4">9</text>
<text x="74.9" y="62">14</text>
<text x="151.1" y="62">15</text>
<text x="270.3" y="64.8" transform="rotate(-90 270.3 64.8)">10</text>
<text x="248.2" y="92.5">1</text>
<text x="248.2" y="95">2</text>
<text x="272.8" y="90.2" transform="rotate(-90 272.8 90.2)">11</text>
<text x="248.2" y="97.5">3</text>
<text x="248.2" y="100.1">4</text>
<text x="39.4" y="105.2">A1</text>
<text x="39.4" y="107.7">A2</text>
<text x="66.6" y="107.7">B11</text>
<text x="66.6" y="105.2">B12</text>
<text x="145.3" y="102.6">1</text>
<text x="145.3" y="107.7">2</text>
<text x="165.1" y="102.6">10</text>
<text x="165.7" y="107.7">9</text>
<text x="248.2" y="102.6">5</text>
<text x="248.2" y="105.2">6</text>
<text x="248.2" y="107.7">7</text>
<text x="39.4" y="110.2">A3</text>
<text x="39.4" y="112.8">A4</text>
<text x="66.6" y="110.2">B10</text>
<text x="67.2" y="112.8">B9</text>
<text x="145.3" y="110.2">3</text>
<text x="145.3" y="112.8">4</text>
<text x="165.7" y="112.8">7</text>
<text x="165.7" y="110.2">8</text>
<text x="248.2" y="110.2">8</text>
<text x="248.2" y="112.8">9</text>
<text x="39.4" y="115.3">A5</text>
<text x="39.4" y="117.9">A6</text>
<text x="67.2" y="117.9">B7</text>
<text x="67.2" y="115.3">B8</text>
<text x="145.3" y="117.9">5</text>
<text x="165.7" y="117.9">6</text>
<text x="272.8" y="118.2" transform="rotate(-90 272.8 118.2)">10</text>
<text x="39.4" y="120.4">A7</text>
<text x="39.4" y="122.9">A8</text>
<text x="39.4" y="125.5">A9</text>
<text x="67.2" y="125.5">B4</text>
<text x="67.2" y="122.9">B5</text>
<text x="67.2" y="120.4">B6</text>
<text x="38.8" y="128">A10</text>
<text x="38.8" y="130.6">A11</text>
<text x="67.2" y="130.6">B2</text>
<text x="67.2" y="128">B3</text>
<text x="38.8" y="133.1">A12</text>
<text x="67.2" y="133.1">B1</text>
<text x="113.6" y="136.9">1</text>
<text x="133.3" y="136.9">10</text>
<text x="175.2" y="136.9">10</text>
<text x="196.1" y="136.9">1</text>
<text x="240.6" y="136.9">1</text>
<text x="260.3" y="136.9">10</text>
<text x="49.3" y="140.4" transform="rotate(-90 49.3 140.4)">1</text>
<text x="51.8" y="140.4" transform="rotate(-90 51.8 140.4)">2</text>
<text x="56.9" y="140.4" transform="rotate(-90 56.9 140.4)">3</text>
<text x="59.4" y="140.4" transform="rotate(-90 59.4 140.4)">4</text>
<text x="113.6" y="142">2</text>
<text x="133.9" y="142">9</text>
<text x="175.8" y="142">9</text>
<text x="196.1" y="142">2</text>
<text x="240.6" y="142">2</text>
<text x="260.9" y="142">9</text>
<text x="113.6" y="144.5">3</text>
<text x="113.6" y="147.1">4</text>
<text x="133.9" y="147.1">7</text>
<text x="133.9" y="144.5">8</text>
<text x="175.8" y="147.1">7</text>
<text x="175.8" y="144.5">8</text>
<text x="196.1" y="144.5">3</text>
<text x="196.1" y="147.1">4</text>
<text x="240.6" y="144.5">3</text>
<text x="240.6" y="147.1">4</text>
<text x="260.9" y="147.1">7</text>
<text x="260.9" y="144.5">8</text>
<text x="113.6" y="152.1">5</text>
<text x="133.9" y="152.1">6</text>
<text x="175.8" y="152.1">6</text>
<text x="196.1" y="152.1">5</text>
<text x="240.6" y="152.1">5</text>
<text x="260.9" y="152.1">6</text>
<text x="29.8" y="171.2">1</text>
<text x="29.8" y="173.7">2</text>
<text x="62.2" y="171.2">10</text>
<text x="62.2" y="168.7">11</text>
<text x="62.8" y="173.7">9</text>
<text x="153" y="172.5">7</text>
<text x="29.8" y="176.3">3</text>
<text x="29.8" y="178.8">4</text>
<text x="62.8" y="178.8">7</text>
<text x="62.8" y="176.3">8</text>
<text x="132.6" y="175">1</text>
<text x="132.6" y="177.5">2</text>
<text x="153" y="177.5">5</text>
<text x="153" y="175">6</text>
<text x="29.8" y="181.4">5</text>
<text x="62.8" y="181.4">6</text>
<text x="132.6" y="180.1">3</text>
<text x="153" y="180.1">4</text>
</g>
<g font-size="1.3" fill="#ff7879">
<text x="30.1" y="32.7">DFP3_H0_TX_1+</text>
<text x="30.1" y="35.2">DFP3_H0_TX_1-</text>
<text x="63.5" y="33.9">DFP3TX1-</text>
<text x="63.5" y="31.4">DFP3TX1+</text>
<text x="30.1" y="40.3">DFP3_H0_TX_2+</text>
<text x="30.1" y="37.8">DFP3_H0_TX_2-</text>
<text x="63.5" y="36.5">DFP3TX2-</text>
<text x="63.5" y="39">DFP3TX2+</text>
<text x="57.8" y="47.9">DFP3_H0_RX_2-</text>
<text x="57.8" y="42.9">DFP3_H0_RX_1+</text>
<text x="57.8" y="45.4">DFP3_H0_RX_1-</text>
<text x="155.1" y="47.9">DFP3_TX+</text>
<text x="234.8" y="45.3">DFP1_D+</text>
<text x="234.8" y="42.8">DFP1_D-</text>
<text x="57.8" y="50.5">DFP3_H0_RX_2+</text>
<text x="155.1" y="50.4">DFP3_TX-</text>
<text x="233.6" y="50.4">DFP1_RX-</text>
<text x="233.6" y="52.9">DFP1_RX+</text>
<text x="155.1" y="58">DFP3_RX-</text>
<text x="155.1" y="55.5">DFP3_RX+</text>
<text x="211" y="58">DFP1_TX-</text>
<text x="231.1" y="56.8">H0_DFP1TXC-</text>
<text x="231.1" y="59.3">H0_DFP1TXC+</text>
<text x="211" y="60.6">DFP1_TX+</text>
<text x="237.3" y="98.7">DFP2_D+</text>
<text x="237.3" y="96.1">DFP2_D-</text>
<text x="132" y="103.7">DFP1_RX-</text>
<text x="170.4" y="103.7">DFP1_RX-</text>
<text x="236.1" y="106.3">DFP2_RX+</text>
<text x="236.1" y="103.7">DFP2_RX-</text>
<text x="22.5" y="108.9">DFP3_H0_TX_1+</text>
<text x="22.5" y="111.4">DFP3_H0_TX_1-</text>
<text x="71.3" y="111.4">DFP3_H0_RX_1-</text>
<text x="71.3" y="108.9">DFP3_H0_RX_1+</text>
<text x="127" y="112.7">H0_DFP1TXC-</text>
<text x="132" y="108.8">DFP1_RX+</text>
<text x="170.4" y="108.8">DFP1_RX+</text>
<text x="171.9" y="112.7">H0_DFP1TXC-</text>
<text x="213.6" y="113.9">DFP2_TX+</text>
<text x="213.6" y="111.4">DFP2_TX-</text>
<text x="233.7" y="112.7">H0_DFP2TXC+</text>
<text x="233.7" y="110.1">H0_DFP2TXC-</text>
<text x="29.1" y="119">DFP3_D+</text>
<text x="72.6" y="119">DFP3_D-</text>
<text x="127" y="117.8">H0_DFP1TXC+</text>
<text x="171.9" y="117.8">H0_DFP1TXC+</text>
<text x="29.1" y="121.5">DFP3_D-</text>
<text x="72.6" y="121.5">DFP3_D+</text>
<text x="22.2" y="129.2">DFP3_H0_RX_2-</text>
<text x="22.2" y="131.8">DFP3_H0_RX_2+</text>
<text x="71.3" y="129.2">DFP3_H0_TX_2-</text>
<text x="71.3" y="131.8">DFP3_H0_TX_2+</text>
<text x="100.2" y="138">DFP2_RX-</text>
<text x="100.2" y="143.1">DFP2_RX+</text>
<text x="138.6" y="138">DFP2_RX-</text>
<text x="138.6" y="143.1">DFP2_RX+</text>
<text x="156.8" y="143.2">DFP3_H0_RX_1-</text>
<text x="156.8" y="138.1">DFP3_H0_RX_1+</text>
<text x="200.8" y="143.2">DFP3_H0_RX_1-</text>
<text x="200.8" y="138.1">DFP3_H0_RX_1+</text>
<text x="221.9" y="138.1">DFP3_H0_TX_1+</text>
<text x="221.9" y="143.2">DFP3_H0_TX_1-</text>
<text x="265.6" y="143.2">DFP3_H0_TX_1-</text>
<text x="265.6" y="138.1">DFP3_H0_TX_1+</text>
<text x="95.2" y="147">H0_DFP2TXC-</text>
<text x="141.4" y="147">H0_DFP2TXC-</text>
<text x="156.8" y="148.3">DFP3_H0_RX_2-</text>
<text x="200.8" y="148.3">DFP3_H0_RX_2-</text>
<text x="221.9" y="148.3">DFP3_H0_TX_2-</text>
<text x="265.6" y="148.3">DFP3_H0_TX_2-</text>
<text x="95.2" y="152.1">H0_DFP2TXC+</text>
<text x="141.4" y="152.1">H0_DFP2TXC+</text>
<text x="156.8" y="153.4">DFP3_H0_RX_2+</text>
<text x="200.8" y="153.4">DFP3_H0_RX_2+</text>
<text x="221.9" y="153.4">DFP3_H0_TX_2+</text>
<text x="265.6" y="153.4">DFP3_H0_TX_2+</text>
</g>
<g font-size="1.3" fill="#0000c2">
<text x="139.4" y="86.2">TO</text>
<text x="142.8" y="86.2">RENAME</text>
<text x="151.5" y="86.2">RCLAMP</text>
<text x="160" y="86.2">PORTS</text>
<text x="167.2" y="86.2">TO</text>
<text x="170.7" y="86.2">BE</text>
<text x="174.3" y="86.2">ACCURATE</text>
</g>
</svg>
